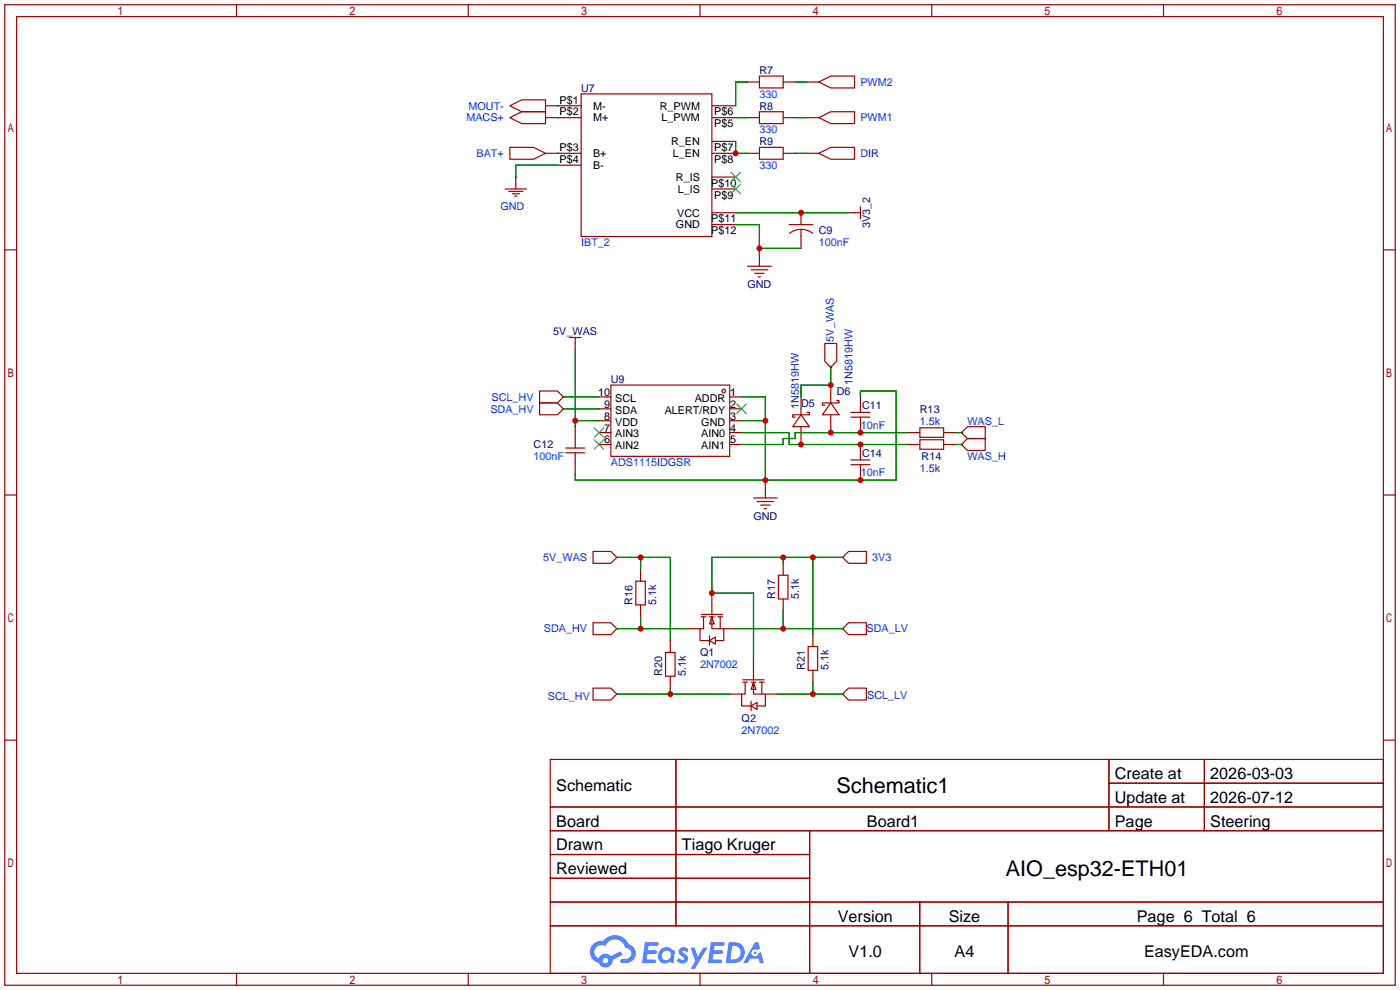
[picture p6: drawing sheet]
<svg xmlns="http://www.w3.org/2000/svg" width="299mm" height="212mm" viewBox="0 0 299 212" stroke-linecap="round" stroke-linejoin="round" font-family="sans-serif">
<g fill="none" stroke="#a10000" stroke-width=".25">
<path d="M1 1h297.2v209.6h-297.2zM3.6 3.6h292.1v204.4h-292.1zM50.5 1v2.6M100.1 1v2.6M149.6 1v2.6M199.1 1v2.6M248.7 1v2.6M1 53.4h2.6M295.7 53.4h2.5M1 105.8h2.6M295.7 105.8h2.5M1 158.2h2.6"/>
<path d="M295.7 158.2h2.5M117.6 162.3h178.1v45.7h-178.1zM117.6 172.5h178.1M117.6 177.5h178.1M144.5 162.3v35.6M173 177.5v30.5M237 162.3v15.2M237 167.4h58.7M257.4 162.3v15.2M117.6 182.6h55.4M117.6 192.8h178.1M117.6 187.7h55.4"/>
<path d="M117.6 197.9h178.1M196.6 192.8v15.2M215.4 192.8v15.2M50.5 208v2.6M100.1 208v2.6M149.6 208v2.6M199.1 208v2.6M248.7 208v2.6"/>
</g>
<g fill="#5487ff">
<path d="M145.3 202.7a1.3 1.3 0 0 1 1.9 .3l-.4 .6a.54 .54 0 0 0-.9-.2l.1 .2a1.34 1.34 0 0 1 .9 1.8 1.47 1.47 0 0 1-2.3-.1l.5-.6 .8 .5a.31 .31 0 0 0 .4-.3 .31 .31 0 0 0-.3-.4 1.12 1.12 0 0 1-.7-1.8z"/>
<path d="M147.6 202.5h.9l.6 2 1.2-2h.9l-2.7 4.6h-.9l1-1.7z"/>
<path d="M137.8 201.4h1.7a1.31 1.31 0 0 1 1.2 .2 .4 .4 0 0 1-.3 .5l-1.8 .1-.1 .9h1.6a.4 .4 0 0 1 .4 .4 .4 .4 0 0 1-.5 .4h-1.6l-.2 1.2h1.4a.46 .46 0 0 1 .5 0 .46 .46 0 0 1 .1 .5l-.4 .2h-2.6z"/>
<path d="M151.9 201.4h1.7a1.32 1.32 0 0 1 1.2 .2 .39 .39 0 0 1-.3 .5l-1.8 .1-.1 .9h1.6a.4 .4 0 0 1 .4 .4 .4 .4 0 0 1-.4 .4h-1.7l-.2 1.2h1.4a.46 .46 0 0 1 .5 0 .46 .46 0 0 1 .1 .5l-.4 .2h-2.6z"/>
<path d="M161.3 201.4h.8l.3 1.3-.6 .4a.75 .75 0 0 0-1.1 .3 .75 .75 0 0 0 .5 1 .75 .75 0 0 0 .9-.7l.5-.2 .6 2.3h-.8l-.3-.9h-1.8l-.5 .9h-1z"/>
<path d="M155.7 201.4l-.6 4.4h1.5a2.27 2.27 0 0 0 2.6-2.2 2.27 2.27 0 0 0-2.7-2.2zM156.5 202.1a1.5 1.5 0 0 1 1.8 1.6 1.5 1.5 0 0 1-1.9 1.4h-.3z"/>
<path d="M141.2 203a1.6 1.6 0 0 0-.3 2.3 1.6 1.6 0 0 0 2.3 .2l.7 .3 .3-2.4-.1-.3-.5-.1a1.58 1.58 0 0 0-2.4 0zM141.8 203.5a.98 .98 0 0 1 1.6 .4 .98 .98 0 0 1-1.1 1.3 .94 .94 0 0 1-.9-.7 .94 .94 0 0 1 .4-1z"/>
<path d="M126.8 201.8a2.37 2.37 0 0 0 1.1 4 1.54 1.54 0 0 0 1.8 1 1.54 1.54 0 0 0 1.2-1.6l2.2-1.1-.5-.8-2 1a1.57 1.57 0 0 0-2.7 .5 1.5 1.5 0 0 1-.7-2.1 1.5 1.5 0 0 1 2.2-.5 2.23 2.23 0 0 1 2.3-1.4 2.23 2.23 0 0 1 2 1.8 1.16 1.16 0 0 1 1.2 1.1 1.16 1.16 0 0 1-1.1 1.2h-.7a.47 .47 0 0 0-.5 .4 .47 .47 0 0 0 .4 .5 2.17 2.17 0 0 0 2.5-.9 2.17 2.17 0 0 0-.3-2.7l-.8-.4a3.2 3.2 0 0 0-5.5-.7l-1.1 .1zM128.8 205.3a.6 .6 0 0 1 1.2 0 .6 .6 0 0 1-1.2 0z"/>
<circle cx="161.4" cy="203.6" r=".28"/>
</g>
<g fill="none" stroke="#a10000" stroke-width=".25">
<path d="M159.8 17.5h2.5M162.3 16.3h5.1v2.5h-5.1zM167.4 17.5h2.5M172.5 17.5h2.5M175 17.5l2.5-1.2h5.1v2.5h-5.1zM109 31.5h5l2.6 1.3-2.6 1.2h-5zM109 22.6l2.5-1.3h5.1v2.6h-5.1zM109 25.1l2.5-1.2h5.1v2.5h-5.1zM110.2 37.8h.1M110.2 37.8v2.6M116.6 22.6h7.6M116.6 25.1h7.6"/>
<path d="M116.6 32.8h7.6M119.1 35.3h5.1M124.2 20.1h27.9v30.4h-27.9zM152.1 22.6h5.1M152.1 25.1h5.1M152.1 32.8h5.1M152.1 30.2h5.1M152.1 37.8h5.1M159.8 25.1h2.5M159.8 32.8h2.5M162.3 23.9h5.1v2.5h-5.1zM162.3 31.5h5.1v2.5h-5.1z"/>
<path d="M167.4 25.1h2.5M167.4 32.8h2.5M172.5 25.1h2.5M172.5 32.8h2.5M175 25.1l2.5-1.2h5.1v2.5h-5.1zM175 32.8l2.5-1.3h5.1v2.5h-5.1zM107.9 40.4h4.6M108.7 40.9h3.1M109.5 41.4h1.5M110 41.9h.5M152.1 40.4h5.1M152.1 45.5h5.1"/>
<path d="M152.1 48h5.1M159.8 56.9h5M160.5 57.7h3.6M161.3 58.4h2M162.1 59.2h.5M162.3 54.4v2.5M168.7 48h5M171.2 49l1.1 .1 1.4 .8M171.2 49l-1.1 .2-1.4 .7M171.2 45.5v2.5M171.2 49v4.1M181.4 45.5h2.5"/>
<path d="M183.9 44.2v2.5M121.7 72.1h2.5M122.9 72.1v2.6M176.3 73.4h2.5v3.8l-1.3 1.3-1.2-1.3zM177.5 78.5h.1M115.3 83.6h3.8l1.3 1.2-1.3 1.3h-3.8zM115.3 86.1h3.8l1.3 1.3-1.3 1.2h-3.8zM120.4 84.8h.1M120.4 87.4h.1M120.9 95.8h4.1M120.9 96.8h4.1M122.9 91.2v4.6"/>
<path d="M122.9 96.8v4.5M128 84.8h2.6M128 87.4h2.6M128 89.9h2.6M128 92.5h2.6M128 95h2.6M130.6 82.3h25.4v15.2h-25.4zM156 84.8h2.5M156 87.4h2.5M156 89.9h2.5M156 92.5h2.5M156 95h2.5"/>
<path d="M171.2 88.6l1.8 2.6h-3.6zM171.2 84.8v3.8M171.2 91.2v3.8M172.5 88.1h.5v.5h-3.6v.6h.5M177.5 86.1l1.8 2.5h-3.5zM177.5 82.3v3.8M177.5 88.6v3.9M178.8 85.6h.5v.5h-3.5v.5h.5M181.9 89.2h4M181.9 88.1h4M181.9 99.3h4M181.9 98.3h4"/>
<path d="M183.9 84.8v3.3M183.9 89.2v3.3M183.9 95v3.3M183.9 99.3v3.3M194.1 92.5h2.5M194.1 95h2.5M196.6 94h5.1v2h-5.1zM196.6 91.4h5.1v2.1h-5.1zM201.7 92.5h2.5M201.7 95h2.5M205.5 92.5l1.3-1.3h3.8v2.5h-3.8zM205.5 92.5h.1"/>
<path d="M205.5 95l1.3-1.3h3.8v2.6h-3.8zM205.5 95h.1M126.7 117.9h3.9l1.2 1.2-1.2 1.3h-3.9zM131.8 119.1h.1M161 106.4h5.1M161.8 107.2h3.6M162.6 107.9h2M163.3 108.7h.5M163.6 103.9v2.5M180.1 119.1l1.3-1.2h3.8v2.5h-3.8zM180.1 119.1h.1M126.7 133.1h3.9l1.2 1.3-1.2 1.2h-3.9z"/>
<path d="M131.8 134.4h.1M135.9 124.2h2v5.1h-2zM136.9 121.7v2.5M136.9 129.3v2.5M142.2 139.4h2.1v5.1h-2.1zM143.3 136.9v2.5M147.1 134.4h2.5M149.9 131.3h4.5M149.9 131.8h1M150.4 131.8v2.6h-.8v2.5h2M151.6 136.9l1.3-.8v1.6zM151.6 135.9v2"/>
<path d="M151.6 131.8h1.1M152.1 131.8l.6 1.6h-1.1zM152.1 131.8v2.6h2.6v2.5h-1.8M152.1 126.7v4.6M153.4 131.8h1M153.9 131.8v2.6M154.7 134.4h2.5M166.4 122.9h2v5.1h-2zM167.4 120.4v2.5M167.4 128v2.6M172.7 138.2h2.1v5.1h-2.1zM173.7 135.6v2.6"/>
<path d="M180.1 134.4l1.3-1.3h3.8v2.5h-3.8zM180.1 134.4h.1M126.7 147.1h3.9l1.2 1.2-1.2 1.3h-3.9zM131.8 148.3h.1M143.3 144.5v2.6M156 148.3h2.5M158.7 145.3h4.6M158.7 145.8h1.1M159.3 145.8v2.5h-.8v2.6h2M160.5 150.9l1.3-.8v1.5zM160.5 149.9v2M160.5 145.8h1"/>
<path d="M161 145.8l.5 1.5h-1zM161 145.8v2.5h2.6v2.6h-1.8M161 140.7v4.6M162.3 145.8h1M162.8 145.8v2.5M163.6 148.3h2.5M173.7 143.3v2.5M180.1 148.3h.1M181.4 147.1h3.8v2.5h-3.8l-1.3-1.3z"/>
<circle cx="154.7" cy="83.6" r=".38"/>
</g>
<path d="M156.2 36.8l2 2.1M156.2 39.4l2 2M158.2 36.8l-2 2.1M158.2 39.4l-2 2M127 94l2 2M127 91.4l2 2.1M129 94l-2 2M129 91.4l-2 2.1M157.5 86.4l2 2M159.5 86.4l-2 2" fill="none" stroke="#3c3" stroke-width=".25"/>
<g fill="none" stroke="#008700" stroke-width=".25">
<path d="M159.8 17.5h-2.6v5.1M169.9 17.5h2.6M119.1 32.8h.1M119.1 22.6h.1M119.1 25.1h.1M119.1 35.3h-8.9v2.5M157.2 30.2v2.6h2.6M157.2 25.1h2.6M169.9 32.8h2.6M169.9 25.1h2.6M157.2 45.5h24.2M157.2 48h5.1v6.4"/>
<path d="M162.3 53.1h8.9M122.9 74.7v16.5M177.5 78.5v3.8h-6.3v2.5M120.4 84.8h7.6M120.4 87.4h7.6M122.9 89.9h5.1M158.5 92.5h10.2v2.5h25.4M158.5 89.9h5.1M158.5 84.8h5.1v19.1M183.9 84.8v-1.2h7.6v19h-68.6v-1.3M194.1 92.5h-24.2v1.2h-2.5v1.3h-8.9M204.2 92.5h1.3"/>
<path d="M204.2 95h1.3M131.8 119.1h11.5v17.8M136.9 119.1v2.6M167.4 119.1v1.3M173.7 119.1v16.5M180.1 119.1h-28v7.6h8.9v14M131.8 134.4h15.3M136.9 131.8v2.6M157.2 134.4h22.9M167.4 130.6v3.8M131.8 148.3h24.2M143.3 147.1v1.2"/>
<path d="M166.1 148.3h14M173.7 145.8v2.5"/>
</g>
<g fill="#c00">
<circle cx="171.2" cy="45.5" r=".63"/>
<circle cx="162.3" cy="53.1" r=".63"/>
<circle cx="157.2" cy="32.8" r=".63"/>
<circle cx="152.1" cy="126.7" r=".63"/>
<circle cx="167.4" cy="119.1" r=".63"/>
<circle cx="173.7" cy="119.1" r=".63"/>
<circle cx="167.4" cy="134.4" r=".63"/>
<circle cx="173.7" cy="148.3" r=".63"/>
<circle cx="177.5" cy="82.3" r=".63"/>
<circle cx="122.9" cy="89.9" r=".63"/>
<circle cx="136.9" cy="119.1" r=".63"/>
<circle cx="143.3" cy="148.3" r=".63"/>
<circle cx="136.9" cy="134.4" r=".63"/>
<circle cx="177.5" cy="92.5" r=".63"/>
<circle cx="183.9" cy="92.5" r=".63"/>
<circle cx="183.9" cy="95" r=".63"/>
<circle cx="171.2" cy="95" r=".63"/>
<circle cx="163.6" cy="102.6" r=".63"/>
<circle cx="163.6" cy="89.9" r=".63"/>
<circle cx="183.9" cy="102.6" r=".63"/>
</g>
<g font-size="4.6">
<text x="178.8" y="169.4">Schematic1</text>
<text x="215" y="187.2">AIO_esp32-ETH01</text>
</g>
<g font-size="3.5">
<text x="238.3" y="166.5">Create at</text>
<text x="258.7" y="166.5">2026-03-03</text>
<text x="118.9" y="169.1">Schematic</text>
<text x="238.3" y="171.6">Update at</text>
<text x="258.7" y="171.6">2026-07-12</text>
<text x="118.9" y="176.7">Board</text>
<text x="185.3" y="176.7">Board1</text>
<text x="238.3" y="176.7">Page</text>
<text x="258.7" y="176.7">Steering</text>
<text x="118.9" y="181.8">Drawn</text>
<text x="145.7" y="181.8">Tiago Kruger</text>
<text x="118.9" y="186.8">Reviewed</text>
<text x="179.1" y="197">Version</text>
<text x="202.8" y="197">Size</text>
<text x="243" y="197">Page 6 Total 6</text>
<text x="181.4" y="204.6">V1.0</text>
<text x="204" y="204.6">A4</text>
<text x="244.5" y="204.6">EasyEDA.com</text>
</g>
<g font-size="2.3" fill="#000080">
<text x="162.3" y="15.8">R7</text>
<text x="124.2" y="19.6">U7</text>
<text x="162.3" y="23.4">R8</text>
<text x="162.3" y="31">R9</text>
<text x="175" y="50.1">C9</text>
<text x="186" y="48.8" transform="rotate(-90 186 48.8)">3V3_2</text>
<text x="159.7" y="61.5">GND</text>
<text x="118.3" y="71.7">5V_WAS</text>
<text x="130.6" y="81.8">U9</text>
<text x="171.2" y="86.9">D5</text>
<text x="178.8" y="84.4">D6</text>
<text x="184.3" y="87.3">C11</text>
<text x="196.6" y="88.2">R13</text>
<text x="114" y="95.8">C12</text>
<text x="184.3" y="97.7">C14</text>
<text x="197" y="98.3">R14</text>
<text x="161" y="111">GND</text>
<text x="135.2" y="129.3" transform="rotate(-90 135.2 129.3)">R16</text>
<text x="140.3" y="129.3" transform="rotate(-90 140.3 129.3)">5.1k</text>
<text x="165.7" y="128" transform="rotate(-90 165.7 128)">R17</text>
<text x="170.7" y="128" transform="rotate(-90 170.7 128)">5.1k</text>
<text x="149.6" y="140.3">Q1</text>
<text x="172" y="143.3" transform="rotate(-90 172 143.3)">R21</text>
<text x="177.1" y="143.3" transform="rotate(-90 177.1 143.3)">5.1k</text>
<text x="141.5" y="144.5" transform="rotate(-90 141.5 144.5)">R20</text>
<text x="146.6" y="144.5" transform="rotate(-90 146.6 144.5)">5.1k</text>
<text x="158.5" y="154.2">Q2</text>
</g>
<g font-size="2.3" fill="#00f">
<text x="100.1" y="23.4">MOUT-</text>
<text x="162.3" y="20.9">330</text>
<text x="183.9" y="18.3">PWM2</text>
<text x="99.7" y="26">MACS+</text>
<text x="162.3" y="28.5">330</text>
<text x="183.9" y="26">PWM1</text>
<text x="101.9" y="33.6">BAT+</text>
<text x="183.9" y="33.6">DIR</text>
<text x="162.3" y="36.1">330</text>
<text x="106.9" y="44.9">GND</text>
<text x="124.2" y="52.6">IBT_2</text>
<text x="175" y="52.6">100nF</text>
<text x="178.2" y="73" transform="rotate(-90 178.2 73)">5V_WAS</text>
<text x="182.2" y="82.3" transform="rotate(-90 182.2 82.3)">1N5819HW</text>
<text x="104.8" y="88.2">SDA_HV</text>
<text x="105.1" y="85.6">SCL_HV</text>
<text x="170.7" y="87.4" transform="rotate(-90 170.7 87.4)">1N5819HW</text>
<text x="184" y="91.6">10nF</text>
<text x="196.6" y="90.7">1.5k</text>
<text x="206.8" y="90.7">WAS_L</text>
<text x="114" y="98.3">100nF</text>
<text x="130.6" y="99.6">ADS1115IDGSR</text>
<text x="184" y="101.8">10nF</text>
<text x="196.6" y="100.9">1.5k</text>
<text x="206.8" y="98.3">WAS_H</text>
<text x="116.1" y="119.9">5V_WAS</text>
<text x="186.4" y="119.9">3V3</text>
<text x="116.2" y="135.2">SDA_HV</text>
<text x="185.2" y="135.2">SDA_LV</text>
<text x="149.6" y="142.8">2N7002</text>
<text x="117.1" y="149.5">SCL_HV</text>
<text x="185.4" y="149.3">SCL_LV</text>
<text x="158.5" y="156.8">2N7002</text>
</g>
<g font-size="2.3">
<text x="119.6" y="22.1">P$1</text>
<text x="126.7" y="23.4">M-</text>
<text x="141" y="23.4">R_PWM</text>
<text x="119.6" y="24.7">P$2</text>
<text x="126.7" y="26">M+</text>
<text x="141.4" y="26">L_PWM</text>
<text x="152.6" y="24.7">P$6</text>
<text x="152.6" y="27.2">P$5</text>
<text x="119.6" y="32.3">P$3</text>
<text x="119.6" y="34.8">P$4</text>
<text x="126.7" y="33.6">B+</text>
<text x="143.4" y="31">R_EN</text>
<text x="143.8" y="33.6">L_EN</text>
<text x="152.6" y="32.3">P$7</text>
<text x="152.6" y="34.8">P$8</text>
<text x="126.7" y="36.1">B-</text>
<text x="144.5" y="38.7">R_IS</text>
<text x="144.9" y="41.2">L_IS</text>
<text x="152" y="39.9">P$10</text>
<text x="144.7" y="46.3">VCC</text>
<text x="152" y="47.5">P$11</text>
<text x="152.6" y="42.5">P$9</text>
<text x="144.5" y="48.8">GND</text>
<text x="152" y="50.1">P$12</text>
<text x="127.9" y="84.6">10</text>
<text x="129.1" y="89.7">8</text>
<text x="129.1" y="87.1">9</text>
<text x="131.5" y="88.4">SDA</text>
<text x="131.5" y="85.9">SCL</text>
<text x="142.1" y="88.4">ALERT/RDY</text>
<text x="148.5" y="85.9">ADDR</text>
<text x="156.1" y="84.6">1</text>
<text x="156.1" y="87.1">2</text>
<text x="156.1" y="89.7">3</text>
<text x="129.1" y="94.8">6</text>
<text x="129.1" y="92.2">7</text>
<text x="131.5" y="93.5">AIN3</text>
<text x="131.5" y="91">VDD</text>
<text x="149.9" y="91">GND</text>
<text x="149.9" y="93.5">AIN0</text>
<text x="156.1" y="92.2">4</text>
<text x="156.1" y="94.8">5</text>
<text x="131.5" y="96">AIN2</text>
<text x="149.9" y="96">AIN1</text>
</g>
</svg>
